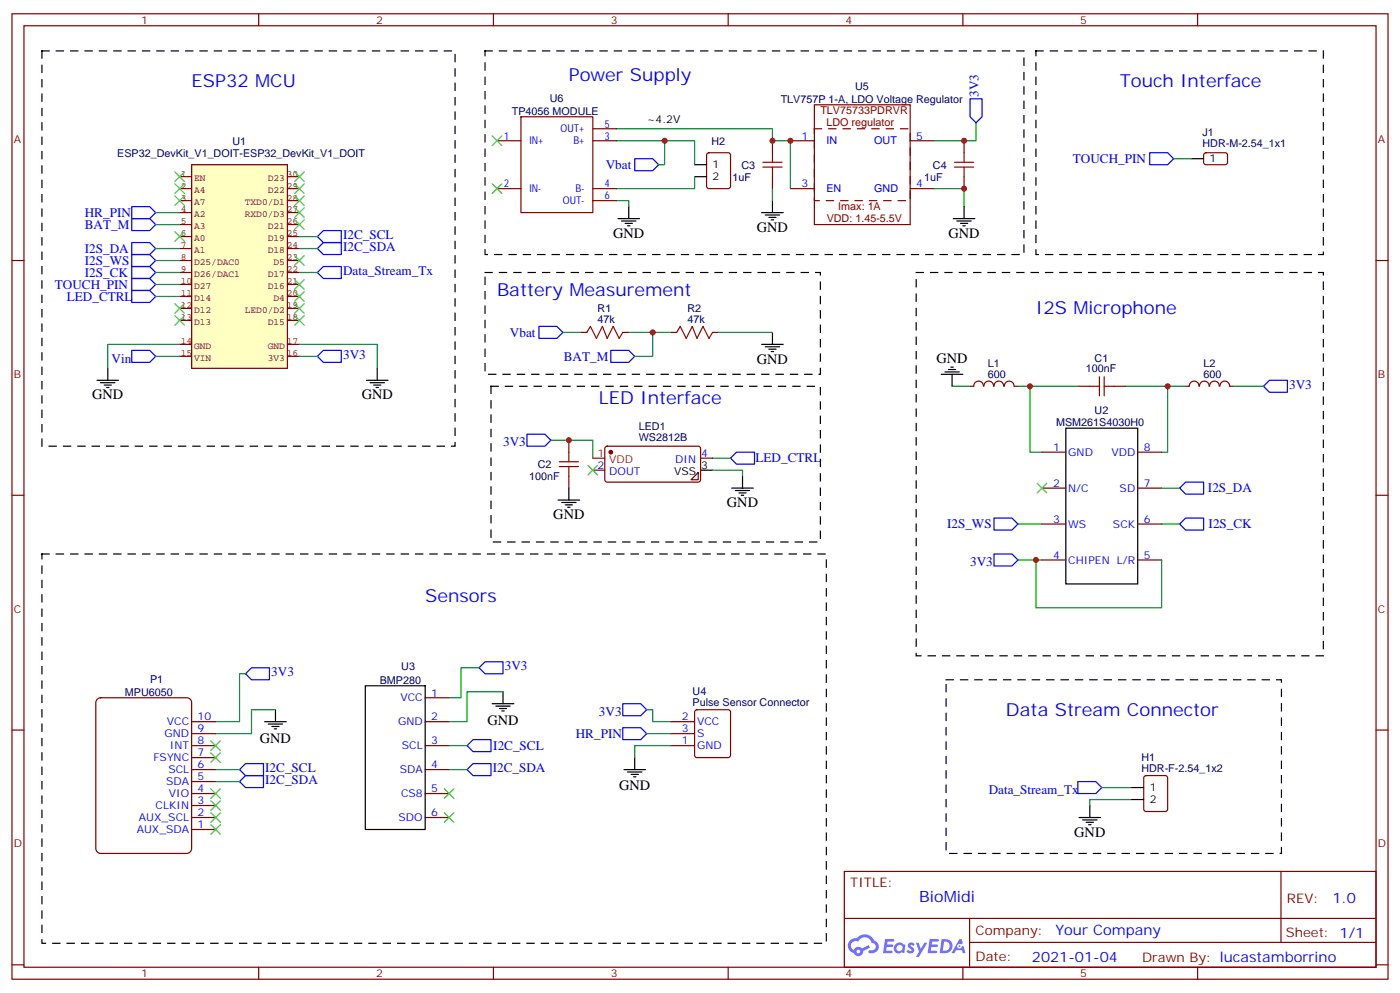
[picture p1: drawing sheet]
<svg xmlns="http://www.w3.org/2000/svg" width="412mm" height="292mm" viewBox="0 0 412 292" stroke-linecap="round" stroke-linejoin="round" font-family="sans-serif">
<g fill="none" stroke="#870000" stroke-width=".35">
<path d="M3.5 4.1h405.4v284.3h-405.4zM7.1 7.6h398.2v277.3h-398.2zM76.2 4.1v3.5M145.3 4.1v3.5M214.5 4.1v3.5M283.6 4.1v3.5M352.8 4.1v3.5M3.5 76.7h3.6M405.3 76.7h3.6M3.5 145.9h3.6M405.3 145.9h3.6M3.5 215h3.6"/>
<path d="M405.3 215h3.6M248.7 256.6h156.6v28.3h-156.6zM377.3 256.7v20.8M248.7 270.5h156.5M285.6 277.5h119.6M285.6 270.5v14.1M3.5 284.2h3.6M76.2 284.9v3.5M145.3 284.9v3.5M214.5 284.9v3.5M283.6 284.9v3.5M352.8 284.9v3.5"/>
<path d="M405.3 284.2h3.6"/>
</g>
<g fill="#5487ff">
<path d="M267.7 277.8a1.22 1.22 0 0 1 1.7 .3l-.4 .6a.47 .47 0 0 0-.3-.4 .47 .47 0 0 0-.5 .1l.1 .3a1.14 1.14 0 0 1 .8 1.7 1.14 1.14 0 0 1-1.9 0l-.2-.2 .5-.5 .7 .4a.29 .29 0 0 0 .3-.2 .29 .29 0 0 0-.2-.4 1.04 1.04 0 0 1-.6-1.7z"/>
<path d="M260.7 276.6h2.4l.3 .2-.2 .5h-1.8l-.1 .9h1.5l.3 .3-.3 .4h-1.6l-.2 1.1 1.7 .1 .2 .3-.2 .3h-2.6z"/>
<path d="M273.8 276.6h2.4l.3 .2-.1 .5h-1.8l-.2 .9h1.6l.3 .3-.4 .4h-1.6l-.1 1.1 1.7 .1 .2 .3-.2 .3h-2.6z"/>
<path d="M282.6 276.6h.7l.3 1.2-.6 .3a.69 .69 0 0 0-1 .3 .69 .69 0 0 0 .4 1 .69 .69 0 0 0 .9-.6l.5-.3 .6 2.2h-.8l-.2-.9h-1.8l-.5 .9h-.8z"/>
<path d="M269.8 277.7h.8l.6 1.8 1.1-1.8h.9l-2.6 4.1h-.8l.9-1.5z"/>
<path d="M277.4 276.6l-.6 4.1h1.3a2.11 2.11 0 0 0 2.5-2.1 2.11 2.11 0 0 0-2.5-2zM278.1 277.3a1.39 1.39 0 0 1 1.7 1.4 1.39 1.39 0 0 1-1.8 1.3h-.3z"/>
<path d="M263.7 278.2a1.54 1.54 0 0 0-.1 2.1 1.54 1.54 0 0 0 2.2 .2l.6 .2 .3-2.3-.2-.2-.4-.1a1.49 1.49 0 0 0-2.4 .1zM264 279.2a.94 .94 0 0 1 1.8 0 .94 .94 0 0 1-1.8 0z"/>
<path d="M250.4 276.9a2.18 2.18 0 0 0 1.1 3.8 1.44 1.44 0 0 0 1.6 .9 1.44 1.44 0 0 0 1.2-1.5l2-1-.5-.7-1.9 .9a1.47 1.47 0 0 0-2.4 .5 1.39 1.39 0 0 1-.7-2 1.39 1.39 0 0 1 2-.4 2.12 2.12 0 0 1 2.2-1.3 2.12 2.12 0 0 1 1.9 1.6 1.14 1.14 0 0 1 1.1 1.5 1.14 1.14 0 0 1-1.7 .7 .43 .43 0 0 0-.5 .3 .43 .43 0 0 0 .4 .5 1.98 1.98 0 0 0 2.5-1.2 1.98 1.98 0 0 0-1.2-2.5 3.1 3.1 0 0 0-5.3-.7l-.9 .1zM252.3 280.2a.55 .55 0 0 1 1.1 0 .55 .55 0 0 1-1.1 0z"/>
<circle cx="282.6" cy="278.7" r=".26"/>
</g>
<path d="M56.4 48.5h28.3v60h-28.3z" fill="#ffffc2" stroke="#850000" stroke-width=".35"/>
<g fill="none" stroke="#850000" stroke-width=".35">
<path d="M52.9 52h3.5M52.9 55.6h3.5M52.9 59.1h3.5M84.7 52h3.5M84.7 55.6h3.5M84.7 59.1h3.5M52.9 76.7h3.5M52.9 73.2h3.5M52.9 69.7h3.5M52.9 66.1h3.5M52.9 62.6h3.5M84.7 76.7h3.5"/>
<path d="M84.7 73.2h3.5M84.7 69.7h3.5M84.7 66.1h3.5M84.7 62.6h3.5M52.9 83.8h3.5M52.9 87.3h3.5M52.9 90.8h3.5M52.9 94.4h3.5M52.9 80.3h3.5M84.7 83.8h3.5M84.7 87.3h3.5M84.7 90.8h3.5"/>
<path d="M84.7 94.4h3.5M84.7 80.3h3.5M52.9 101.4h3.5M52.9 105h3.5M84.7 101.4h3.5M84.7 105h3.5"/>
</g>
<g fill="none" stroke="#000" stroke-width=".35">
<path d="M28.6 112h6.3M29.6 112.7h4.3M30.7 113.4h2.1M31.4 114.1h.7M31.7 108.5v3.5M107.9 112h6.4M109 112.7h4.2M110.1 113.4h2.1M110.8 114.1h.7M111.1 108.5v3.5M277.3 110.2h6.3M278.3 109.5h4.3"/>
<path d="M279.4 108.8h2.1M280.1 108.1h.7M280.5 110.2v3.6M206.4 138.5h3.5M314 126.1h21.1v45.9h-21.1zM164.4 147.3h6.3M165.5 148h4.2M166.5 148.7h2.1M167.2 149.4h.7M167.6 143.8v3.5M215.5 143.8h6.4M216.6 144.5h4.2"/>
<path d="M217.7 145.2h2.1M218.4 145.9h.7M218.7 140.2v3.6"/>
</g>
<g fill="none" stroke="#008700" stroke-width=".35">
<path d="M45.9 73.2h7M45.9 76.7h7M88.2 73.2h5.3M88.2 69.7h5.3M45.9 80.3h7M45.9 87.3h7M88.2 80.3h5.3M52.9 101.4h-21.2v7.1M88.2 101.4h22.9v7.1M88.2 105h5.3M280.5 113.8h5.3M299.9 113.8h3.5v19.4h3.5"/>
<path d="M303.4 113.8h14.1M331.6 113.8h12.4M349.2 113.8h-5.2v19.4h-1.8M363.4 113.8h8.8M162.3 129.6h12.3v5.3M209.9 138.5h8.8v1.7M209.9 134.9h5.3M299.9 154.3h7M342.2 154.3h5.3M342.2 143.8h5.3M299.9 164.9h7M305.2 164.9v14.1h37v-14.1"/>
</g>
<g fill="none" stroke="#00f" stroke-width=".35">
<path d="M38.8 71.4h5.3l1.8 1.8-1.8 1.8h-5.3zM38.8 75h5.3l1.8 1.7-1.8 1.8h-5.3zM38.8 78.5h5.3l1.8 1.8-1.8 1.7h-5.3zM93.5 73.2l1.7-1.8h5.3v3.6h-5.3zM93.5 69.7l1.7-1.8h5.3v3.5h-5.3zM38.8 85.5h5.3l1.8 1.8-1.8 1.8h-5.3zM38.8 82h5.3l1.8 1.8-1.8 1.7h-5.3zM93.5 80.3l1.7-1.8h5.3v3.5h-5.3zM93.5 105l1.7-1.8h5.3v3.5h-5.3zM372.2 113.8l1.7-1.8h5.3v3.5h-5.3zM155.2 127.9h5.3l1.8 1.7-1.8 1.8h-5.3zM215.2 134.9l1.8-1.7h5.2v3.5h-5.2z"/>
<path d="M292.8 152.6h5.3l1.8 1.7-1.8 1.8h-5.3zM347.5 154.3l1.7-1.7h5.3v3.5h-5.3zM349.2 142h5.3v3.5h-5.3l-1.7-1.7zM292.8 163.2h5.3l1.8 1.7-1.8 1.8h-5.3z"/>
</g>
<g fill="none" stroke="#870000" stroke-width=".35">
<path d="M289.7 113.7a1.41 1.41 0 0 0-1.4-1.5 1.41 1.41 0 0 0-1.5 1.5l-1 .1M289.8 113.7a1.41 1.41 0 0 1 1.4-1.5 1.41 1.41 0 0 1 1.5 1.5M292.8 113.7a1.41 1.41 0 0 1 1.4-1.5 1.41 1.41 0 0 1 1.4 1.5M295.9 113.7a1.41 1.41 0 0 1 1.4-1.5 1.41 1.41 0 0 1 1.4 1.5M298.8 113.8h1.1M317.5 113.8h3.5M328.1 113.8h3.5M353.2 113.7a1.41 1.41 0 0 0-1.4-1.5 1.41 1.41 0 0 0-1.5 1.5l-1.1 .1M353.3 113.7a1.41 1.41 0 0 1 1.4-1.5 1.41 1.41 0 0 1 1.5 1.5M356.3 113.7a1.41 1.41 0 0 1 1.4-1.5 1.41 1.41 0 0 1 1.4 1.5M359.4 113.7a1.41 1.41 0 0 1 1.4-1.5 1.41 1.41 0 0 1 1.4 1.5M362.3 113.8h1.1"/>
<path d="M167.6 129.6v3.6M174.6 138.5h3.6M178.4 131.6l.5-.2 27 .1 .5 .6-.1 9.5-.6 .4-27.1-.1-.4-.6v-9.2zM205.7 139.2v2.1h-2.1zM206.4 134.9h3.5M306.9 133.2h7.1M335.1 133.2h7.1M167.6 140.2v3.6M306.9 154.3h7.1M306.9 143.8h7.1M335.1 154.3h7.1M335.1 143.8h7.1"/>
<path d="M306.9 164.9h7.1M335.1 164.9h7.1"/>
</g>
<path d="M321 113.8h2.8M323.8 110.9v5.7M325.3 113.8h2.8M325.3 110.9v5.7M164.7 136h5.7M164.7 137.4h5.7M167.6 133.2v2.8M167.6 137.4v2.8" fill="none" stroke="#a10000" stroke-width=".35"/>
<path d="M269.9 80.3h119.9v112.8h-119.9zM144.6 113.8h97.1v45.8h-97.1z" fill="none" stroke="#000" stroke-width=".35" stroke-dasharray="2.1 2.1"/>
<path d="M174.6 134.9h3.6" fill="none" stroke="#f00" stroke-width=".35"/>
<circle cx="179.9" cy="133.2" r=".53" fill="#870000" stroke="#870000" stroke-width=".35"/>
<path d="M173.2 137.1l2.8 2.8M176 137.1l-2.8 2.8M305.5 142.3l2.8 2.9M308.3 142.3l-2.8 2.9" fill="none" stroke="#3c3" stroke-width=".35"/>
<path d="M28.5 206.1l1.1-.6h25.4a1.41 1.41 0 0 1 1.4 1.4v43a1.51 1.51 0 0 1-1.4 1.5h-25.4a1.51 1.51 0 0 1-1.4-1.5v-43z" fill="#fff" stroke="#800000" stroke-width=".35"/>
<g fill="none" stroke="#870000" stroke-width=".35">
<path d="M153.5 34.4h21.1v28.2h-21.1zM174.6 37.9h7.1M239.9 30.9h28.2v35.2h-28.2zM146.4 55.6h7.1M146.4 41.5h7.1M174.6 55.6h7.1M174.6 41.5h7.1M174.6 59.1h7.1M208.4 45.2l.4-.2h5.7l.6 .4 .1 9.5-.5 .6-5.9 .1-.6-.5-.1-9.4zM227.5 41.5v3.5M227.5 52v3.6M232.8 55.6h7.1"/>
<path d="M232.8 41.5h7.1M268.1 55.6h7.1M268.1 41.5h7.1M284 41.5v3.5M284 52v3.6M354.8 45.2l.4-.2h6l.4 .7-.1 2.4-.6 .4-5.9-.1-.5-.6v-2.1zM171.1 97.9h1.8M183.4 97.9h1.8M197.6 97.9h1.7M209.9 97.9h1.8M56.4 219.6h7.1M56.4 216.1h7.1"/>
<path d="M56.4 212.5h7.1M125.2 219.6h7.1M125.2 212.5h7.1M125.2 205.5h7.1M197.6 219.6h7M197.6 216.1h7M197.6 212.5h7M204.8 209.2l.5-.2h9.2l.5 .2 .2 .5v12.7l-.2 .5-.5 .2h-9.2l-.5-.2-.2-.5v-12.7zM56.4 237.2h7.1M56.4 233.7h7.1M56.4 230.2h7.1M56.4 226.7h7.1"/>
<path d="M56.4 223.1h7.1M125.2 233.7h7.1M125.2 226.7h7.1M337.1 228.6l.5-.2h5.7l.6 .5 .1 9.4-.5 .7h-5.9l-.6-.5-.1-9.4zM56.4 244.3h7.1M56.4 240.8h7.1M125.2 240.8h7.1"/>
</g>
<g fill="none" stroke="#00f" stroke-width=".35">
<path d="M285.8 29.1h3.5v5.3l-1.8 1.8-1.7-1.8zM187 46.7h5.3l1.7 1.8-1.7 1.8h-5.3zM338.7 45h5.3l1.7 1.7-1.7 1.8h-5.3zM38.8 60.9h5.3l1.8 1.7-1.8 1.8h-5.3zM38.8 64.4h5.3l1.8 1.7-1.8 1.8h-5.3zM158.7 96.1h5.3l1.8 1.8-1.8 1.8h-5.3zM38.8 103.2h5.3l1.8 1.8-1.8 1.7h-5.3zM179.9 103.2h5.3l1.8 1.8-1.8 1.7h-5.3zM72.3 198.4l1.8-1.7h5.3v3.5h-5.3zM141.1 196.7l1.8-1.8h5.3v3.5h-5.3zM139.3 217.8h5.3v3.6h-5.3l-1.7-1.8zM183.4 207.3h5.3l1.8 1.7-1.8 1.8h-5.3z"/>
<path d="M183.4 214.3h5.3l1.8 1.8-1.8 1.7h-5.3zM70.6 226.7l1.7-1.8h5.3v3.5h-5.3zM70.6 230.2l1.7-1.8h5.3v3.6h-5.3zM137.6 226.7l1.7-1.8h5.3v3.5h-5.3zM317.5 230.2h5.3l1.8 1.8-1.8 1.7h-5.3z"/>
</g>
<g fill="none" stroke="#008700" stroke-width=".35">
<path d="M181.7 37.9h45.8v3.6h5.3v14.1M287.5 36.2v5.3h-12.3M181.7 41.5h22.9v7M181.7 59.1h3.5v1.8M195.8 41.5v7h-1.8M204.6 52v3.6h-22.9M227.5 55.6v3.5M275.2 55.6h8.8v5.3M345.7 46.7h5.3M45.9 62.6h7M45.9 66.1h7M45.9 83.8h7"/>
<path d="M165.8 97.9h5.3M185.2 97.9h12.4M192.3 97.9v7.1h-5.3M211.7 97.9h15.8M45.9 105h7M72.3 198.4h-1.7v14.1h-7.1M141.1 196.7h-5.3v8.8h-3.5M81.1 209h-7v7.1h-10.6M132.3 219.6h5.3M148.2 203.7h-10.6v8.8h-5.3M190.5 209h1.8v3.5h5.3M190.5 216.1h7.1"/>
<path d="M197.6 219.6h-10.6v3.5M63.5 226.7h7.1M63.5 230.2h7.1M132.3 226.7h5.3M324.6 232h8.8M333.4 235.5h-12.4v1.7"/>
</g>
<g fill="none" stroke="#000" stroke-width=".35">
<path d="M204.6 48.5h3.5M204.6 52h3.5M227.5 59.1v3.5M351 46.7h3.5M182 64.4h6.4M183.1 65.1h4.2M184.1 65.8h2.2M184.9 66.5h.7M185.2 60.9v3.5M224.4 62.6h6.3M225.4 63.3h4.3M226.5 64h2.1"/>
<path d="M227.2 64.7h.7M280.8 64.4h6.4M281.9 65.1h4.2M282.9 65.8h2.1M283.6 66.5h.7M284 60.9v3.5M227.5 97.9v3.5M224.4 101.4h6.3M225.4 102.1h4.3M226.5 102.8h2.1M227.2 103.5h.7M78 212.5h6.3"/>
<path d="M79 213.3h4.3M80.1 214h2.1M80.8 214.7h.7M81.1 209v3.5M107.6 202h17.6v42.3h-17.6zM145 207.3h6.3M146 208h4.3M147.1 208.7h2.1M147.8 209.4h.7M148.2 203.7v3.6M183.8 226.7h6.3M184.9 227.4h4.2"/>
<path d="M185.9 228.1h2.1M186.6 228.8h.7M187 223.1v3.6M321 237.2v3.6M333.4 232h3.5M333.4 235.5h3.5M317.9 240.8h6.3M318.9 241.5h4.2M320 242.2h2.1M320.7 242.9h.7"/>
</g>
<g fill="none" stroke="#3c3" stroke-width=".35">
<path d="M51.5 50.6l2.8 2.8M51.5 54.2l2.8 2.8M51.5 57.7l2.8 2.8M54.3 50.6l-2.8 2.8M54.3 54.2l-2.8 2.8M54.3 57.7l-2.8 2.8M86.8 57.7l2.8 2.8M86.8 54.2l2.8 2.8M86.8 50.6l2.8 2.8M89.6 54.2l-2.8 2.8M89.6 57.7l-2.8 2.8M89.6 50.6l-2.8 2.8"/>
<path d="M145 40l2.8 2.9M145 54.2l2.8 2.8M147.8 40l-2.8 2.9M147.8 54.2l-2.8 2.8M51.5 68.3l2.8 2.8M54.3 68.3l-2.8 2.8M86.8 75.3l2.8 2.8M86.8 64.7l2.8 2.9M86.8 61.2l2.8 2.8M89.6 75.3l-2.8 2.8M89.6 64.7l-2.8 2.9M89.6 61.2l-2.8 2.8"/>
<path d="M51.5 89.4l2.8 2.9M51.5 93l2.8 2.8M54.3 89.4l-2.8 2.9M54.3 93l-2.8 2.8M86.8 93l2.8 2.8M86.8 89.4l2.8 2.9M86.8 85.9l2.8 2.8M86.8 82.4l2.8 2.8M89.6 93l-2.8 2.8M89.6 89.4l-2.8 2.9M89.6 85.9l-2.8 2.8M89.6 82.4l-2.8 2.8"/>
<path d="M62.1 218.2l2.8 2.8M64.9 218.2l-2.8 2.8M62.1 221.7l2.8 2.8M62.1 232.3l2.8 2.8M62.1 235.8l2.8 2.9M62.1 239.4l2.8 2.8M64.9 221.7l-2.8 2.8M64.9 232.3l-2.8 2.8M64.9 235.8l-2.8 2.9M64.9 239.4l-2.8 2.8M130.9 232.3l2.8 2.8M130.9 239.4l2.8 2.8"/>
<path d="M133.7 232.3l-2.8 2.8M133.7 239.4l-2.8 2.8M62.1 242.9l2.8 2.8M64.9 242.9l-2.8 2.8"/>
</g>
<path d="M12.3 15h121.8v116.4h-121.8zM142.9 15h158.7v60h-158.7zM305.2 15h84.6v60h-84.6zM142.9 80.3h98.8v29.9h-98.8zM12.3 163.2h231.1v114.6h-231.1zM278.7 200.2h98.8v51.2h-98.8z" fill="none" stroke="#000" stroke-width=".35" stroke-dasharray="2.1 2.1"/>
<path d="M239.9 37.9h28.2v21.2h-28.2z" fill="none" stroke="#870000" stroke-width=".35" stroke-dasharray="2.1 2.1"/>
<path d="M224.7 47.8h5.7M224.7 49.2h5.7M227.5 45v2.8M227.5 49.2v2.8M281.2 47.8h5.6M281.2 49.2h5.6M284 45v2.8M284 49.2v2.8M172.9 97.9l1-1.8 1.8 3.6 1.7-3.6 1.5 3.6 1.7-3.6 1.8 3.6 1-1.8M199.3 97.9l1.1-1.8 1.7 3.6 1.8-3.6 1.4 3.6 1.8-3.6 1.7 3.6 1.1-1.8" fill="none" stroke="#a10000" stroke-width=".35"/>
<g fill="#c00">
<circle cx="344" cy="113.8" r=".88"/>
<circle cx="303.4" cy="113.8" r=".88"/>
<circle cx="305.2" cy="164.9" r=".88"/>
<circle cx="167.6" cy="129.6" r=".88"/>
<circle cx="232.8" cy="41.5" r=".88"/>
<circle cx="227.5" cy="41.5" r=".88"/>
<circle cx="284" cy="55.6" r=".88"/>
<circle cx="284" cy="41.5" r=".88"/>
<circle cx="195.8" cy="41.5" r=".88"/>
<circle cx="192.3" cy="97.9" r=".88"/>
</g>
<g font-size="5.3" fill="#00f">
<text x="167.6" y="23.8">Power Supply</text>
<text x="56.4" y="25.6">ESP32 MCU</text>
<text x="329.8" y="25.6">Touch Interface</text>
<text x="146.4" y="87.3">Battery Measurement</text>
<text x="305.2" y="92.6">I2S Microphone</text>
<text x="176.4" y="119.1">LED Interface</text>
<text x="125.2" y="177.3">Sensors</text>
<text x="296.3" y="210.8">Data Stream Connector</text>
</g>
<text font-size="4.6" fill="#00f" x="270.8" y="265.7">BioMidi</text>
<g font-size="4.2">
<text x="180.6" y="70">GND</text>
<text x="223" y="68.3">GND</text>
<text x="279.4" y="70">GND</text>
<text x="223" y="107.1">GND</text>
<text x="275.9" y="106.9">GND</text>
<text x="27.2" y="117.7">GND</text>
<text x="106.5" y="117.7">GND</text>
<text x="214.1" y="149.4">GND</text>
<text x="163" y="152.9">GND</text>
<text x="143.6" y="213.4">GND</text>
<text x="76.6" y="218.7">GND</text>
<text x="182.4" y="232.7">GND</text>
<text x="316.4" y="246.4">GND</text>
</g>
<g font-size="4.2" fill="#00f">
<text x="392.5" y="265.9">1.0</text>
<text x="310.9" y="275.5">Your Company</text>
<text x="304" y="283.3">2021-01-04</text>
</g>
<g font-size="3.9" fill="#00f">
<text x="288.2" y="28.6" transform="rotate(-90 288.2 28.6)">3V3</text>
<text x="316" y="48">TOUCH_PIN</text>
<text x="178.4" y="49.8">Vbat</text>
<text x="25" y="63.9">HR_PIN</text>
<text x="25" y="67.4">BAT_M</text>
<text x="101.1" y="70.4">I2C_SCL</text>
<text x="25" y="74.4">I2S_DA</text>
<text x="25" y="78">I2S_WS</text>
<text x="101.1" y="73.9">I2C_SDA</text>
<text x="25" y="81.5">I2S_CK</text>
<text x="101.1" y="81">Data_Stream_Tx</text>
<text x="16.2" y="85">TOUCH_PIN</text>
<text x="19.7" y="88.5">LED_CTRL</text>
<text x="150.2" y="99.2">Vbat</text>
<text x="32.9" y="106.8">Vin</text>
<text x="101.1" y="105.7">3V3</text>
<text x="166.1" y="106.2">BAT_M</text>
<text x="379.8" y="114.5">3V3</text>
<text x="148.2" y="131.4">3V3</text>
<text x="222.6" y="136.2">LED_CTRL</text>
<text x="355.8" y="145">I2S_DA</text>
<text x="279" y="155.6">I2S_WS</text>
<text x="356" y="155.6">I2S_CK</text>
<text x="285.8" y="166.7">3V3</text>
<text x="148.7" y="197.4">3V3</text>
<text x="79.9" y="199.1">3V3</text>
<text x="176.4" y="210.8">3V3</text>
<text x="145.3" y="220.8">I2C_SCL</text>
<text x="169.6" y="217.3">HR_PIN</text>
<text x="78.1" y="227.4">I2C_SCL</text>
<text x="145.2" y="227.4">I2C_SDA</text>
<text x="78.1" y="230.9">I2C_SDA</text>
<text x="291.3" y="233.7">Data_Stream_Tx</text>
</g>
<g font-size="3.9" fill="#800">
<text x="250.5" y="261.2">TITLE:</text>
<text x="379.1" y="265.9">REV:</text>
<text x="287.4" y="275.4">Company:</text>
<text x="378.7" y="276">Sheet: 1/1</text>
<text x="287.4" y="283.1">Date:</text>
<text x="336.4" y="283.2">Drawn By: lucastamborrino</text>
</g>
<g font-size="3.2" fill="#800">
<text x="41.6" y="7.1">1</text>
<text x="110.8" y="7.1">2</text>
<text x="179.9" y="7.1">3</text>
<text x="249.1" y="7.1">4</text>
<text x="318.2" y="7.1">5</text>
<text x="241.7" y="33.7">TLV75733PDRVR</text>
<text x="243.4" y="37.2">LDO regulator</text>
<text x="4.1" y="42.2">A</text>
<text x="405.9" y="42.2">A</text>
<text x="243.5" y="65.4">VDD: 1.45-5.5V</text>
<text x="246.9" y="61.9">Imax: 1A</text>
<text x="4.1" y="111.3">B</text>
<text x="405.9" y="111.3">B</text>
<text x="4.1" y="180.4">C</text>
<text x="405.9" y="180.4">C</text>
<text x="4.1" y="249.6">D</text>
<text x="405.9" y="249.6">D</text>
<text x="41.6" y="287.9">1</text>
<text x="110.8" y="287.9">2</text>
<text x="179.9" y="287.9">3</text>
<text x="249.1" y="287.9">4</text>
<text x="318.2" y="287.9">5</text>
</g>
<g font-size="3.2" fill="#000080">
<text x="251.9" y="26.6">U5</text>
<text x="150.8" y="33.7">TP4056 MODULE</text>
<text x="161.9" y="30.2">U6</text>
<text x="230" y="30.3">TLV757P 1-A, LDO Voltage Regulator</text>
<text x="354.2" y="40">J1</text>
<text x="34.5" y="46.1">ESP32_DevKit_V1_DOIT-ESP32_DevKit_V1_DOIT</text>
<text x="68.5" y="42.6">U1</text>
<text x="209.6" y="42.6">H2</text>
<text x="354.2" y="43.2">HDR-M-2.54_1x1</text>
<text x="215.8" y="53.2">1uF</text>
<text x="218.4" y="49.6">C3</text>
<text x="272.3" y="53.2">1uF</text>
<text x="274.8" y="49.6">C4</text>
<text x="176" y="95.1">47k</text>
<text x="176" y="91.9">R1</text>
<text x="202.5" y="95.1">47k</text>
<text x="202.5" y="91.9">R2</text>
<text x="291" y="108">L1</text>
<text x="322.5" y="106.7">C1</text>
<text x="354.5" y="108">L2</text>
<text x="291" y="111.2">600</text>
<text x="319.9" y="109.6">100nF</text>
<text x="354.5" y="111.2">600</text>
<text x="311.1" y="125.5">MSM261S4030H0</text>
<text x="322.4" y="121.8">U2</text>
<text x="188.1" y="130">WS2812B</text>
<text x="188.1" y="126.7">LED1</text>
<text x="158.4" y="137.8">C2</text>
<text x="155.8" y="141.4">100nF</text>
<text x="118.2" y="197.4">U3</text>
<text x="44.2" y="201.3">P1</text>
<text x="111.9" y="201.3">BMP280</text>
<text x="36.8" y="204.9">MPU6050</text>
<text x="204" y="208">Pulse Sensor Connector</text>
<text x="204" y="204.7">U4</text>
<text x="336.2" y="227.4">HDR-F-2.54_1x2</text>
<text x="336.2" y="224.1">H1</text>
</g>
<g font-size="3.2" fill="#00f">
<text x="148.5" y="41.1">1</text>
<text x="165.1" y="39">OUT+</text>
<text x="178.2" y="41.1">3</text>
<text x="178.2" y="37.6">5</text>
<text x="236.1" y="41.1">1</text>
<text x="269.9" y="41.1">5</text>
<text x="155.9" y="42.5">IN+</text>
<text x="168.9" y="42.5">B+</text>
<text x="243.4" y="42.5">IN</text>
<text x="257.5" y="42.5">OUT</text>
<text x="148.5" y="55.2">2</text>
<text x="155.9" y="56.6">IN-</text>
<text x="169.6" y="56.6">B-</text>
<text x="178.2" y="55.2">4</text>
<text x="178.2" y="58.7">6</text>
<text x="236.1" y="55.2">3</text>
<text x="243.4" y="56.6">EN</text>
<text x="257.5" y="56.6">GND</text>
<text x="269.9" y="55.2">4</text>
<text x="165.8" y="60.1">OUT-</text>
<text x="198.9" y="136.3">DIN</text>
<text x="206.6" y="134.6">4</text>
<text x="310.2" y="132.8">1</text>
<text x="314.7" y="134.2">GND</text>
<text x="327.4" y="134.2">VDD</text>
<text x="336.9" y="132.8">8</text>
<text x="176" y="138.1">2</text>
<text x="179.5" y="139.9">DOUT</text>
<text x="310.2" y="143.4">2</text>
<text x="336.9" y="143.4">7</text>
<text x="314.7" y="144.8">N/C</text>
<text x="329.8" y="144.8">SD</text>
<text x="310.2" y="154">3</text>
<text x="314.7" y="155.4">WS</text>
<text x="327.9" y="155.4">SCK</text>
<text x="336.9" y="154">6</text>
<text x="310.2" y="164.6">4</text>
<text x="314.7" y="166">CHIPEN L/R</text>
<text x="336.9" y="164.6">5</text>
<text x="117.9" y="206.6">VCC</text>
<text x="127" y="205.1">1</text>
<text x="49.1" y="213.6">VCC</text>
<text x="58.2" y="215.7">9</text>
<text x="58.2" y="212.2">10</text>
<text x="117.2" y="213.6">GND</text>
<text x="127" y="212.2">2</text>
<text x="200.8" y="212.2">2</text>
<text x="200.8" y="215.7">3</text>
<text x="205.3" y="213.6">VCC</text>
<text x="48.5" y="217.1">GND</text>
<text x="50.1" y="220.7">INT</text>
<text x="58.2" y="219.3">8</text>
<text x="118.4" y="220.7">SCL</text>
<text x="127" y="219.3">3</text>
<text x="200.8" y="219.3">1</text>
<text x="205.3" y="217.1">S</text>
<text x="205.3" y="220.7">GND</text>
<text x="45.2" y="224.2">FSYNC</text>
<text x="49.6" y="227.7">SCL</text>
<text x="58.2" y="226.3">6</text>
<text x="58.2" y="222.8">7</text>
<text x="117.8" y="227.7">SDA</text>
<text x="127" y="226.3">4</text>
<text x="49" y="231.2">SDA</text>
<text x="58.2" y="233.4">4</text>
<text x="58.2" y="229.8">5</text>
<text x="127" y="233.4">5</text>
<text x="45.8" y="238.3">CLKIN</text>
<text x="49.7" y="234.8">VIO</text>
<text x="58.2" y="236.9">3</text>
<text x="118.1" y="234.8">CS8</text>
<text x="40.3" y="245.4">AUX_SDA</text>
<text x="40.9" y="241.8">AUX_SCL</text>
<text x="58.2" y="243.9">1</text>
<text x="58.2" y="240.4">2</text>
<text x="117.4" y="241.8">SDO</text>
<text x="127" y="240.4">6</text>
</g>
<g font-size="3.2">
<text x="190.5" y="36.2">~4.2V</text>
<text x="356.3" y="47.8">1</text>
<text x="209.9" y="49.6">1</text>
<text x="209.9" y="53.1">2</text>
<text x="198.6" y="139.9">VSS</text>
<text x="206.6" y="138.1">3</text>
<text x="338.7" y="233">1</text>
<text x="338.7" y="236.5">2</text>
</g>
<g font-size="3.2" fill="#f00">
<text x="176" y="134.6">1</text>
<text x="179.5" y="136.3">VDD</text>
</g>
<g font-size="2.8" fill="#840000">
<text x="53.3" y="52">1</text>
<text x="57.1" y="53.4">EN</text>
<text x="78.9" y="53.4">D23</text>
<text x="84.5" y="52">30</text>
<text x="53.3" y="55.5">2</text>
<text x="53.3" y="59.1">3</text>
<text x="57.1" y="56.9">A4</text>
<text x="78.9" y="56.9">D22</text>
<text x="84.5" y="59.1">28</text>
<text x="84.5" y="55.5">29</text>
<text x="53.3" y="62.6">4</text>
<text x="57.1" y="60.4">A7</text>
<text x="57.1" y="63.9">A2</text>
<text x="72.1" y="63.9">RXD0/D3</text>
<text x="72.1" y="60.4">TXD0/D1</text>
<text x="84.5" y="62.6">27</text>
<text x="53.3" y="66.1">5</text>
<text x="53.3" y="69.6">6</text>
<text x="57.1" y="67.5">A3</text>
<text x="57.1" y="71">A0</text>
<text x="78.9" y="71">D19</text>
<text x="78.9" y="67.5">D21</text>
<text x="84.5" y="69.6">25</text>
<text x="84.5" y="66.1">26</text>
<text x="53.3" y="73.2">7</text>
<text x="53.3" y="76.7">8</text>
<text x="57.1" y="74.5">A1</text>
<text x="78.9" y="74.5">D18</text>
<text x="84.5" y="76.7">23</text>
<text x="84.5" y="73.2">24</text>
<text x="53.3" y="83.7">10</text>
<text x="53.3" y="80.2">9</text>
<text x="57.1" y="78.1">D25/DAC0</text>
<text x="57.1" y="81.6">D26/DAC1</text>
<text x="78.9" y="81.6">D17</text>
<text x="80.6" y="78.1">D5</text>
<text x="84.5" y="83.7">21</text>
<text x="84.5" y="80.2">22</text>
<text x="53.3" y="87.3">11</text>
<text x="57.1" y="85.1">D27</text>
<text x="57.1" y="88.6">D14</text>
<text x="78.9" y="85.1">D16</text>
<text x="80.6" y="88.6">D4</text>
<text x="84.5" y="87.3">20</text>
<text x="53.3" y="90.8">12</text>
<text x="53.3" y="94.3">13</text>
<text x="57.1" y="92.2">D12</text>
<text x="57.1" y="95.7">D13</text>
<text x="72.1" y="92.2">LED0/D2</text>
<text x="78.9" y="95.7">D15</text>
<text x="84.5" y="94.3">18</text>
<text x="84.5" y="90.8">19</text>
<text x="53.3" y="101.4">14</text>
<text x="84.5" y="101.4">17</text>
<text x="53.3" y="104.9">15</text>
<text x="57.1" y="102.7">GND</text>
<text x="57.1" y="106.3">VIN</text>
<text x="78.9" y="106.3">3V3</text>
<text x="78.9" y="102.7">GND</text>
<text x="84.5" y="104.9">16</text>
</g>
</svg>
